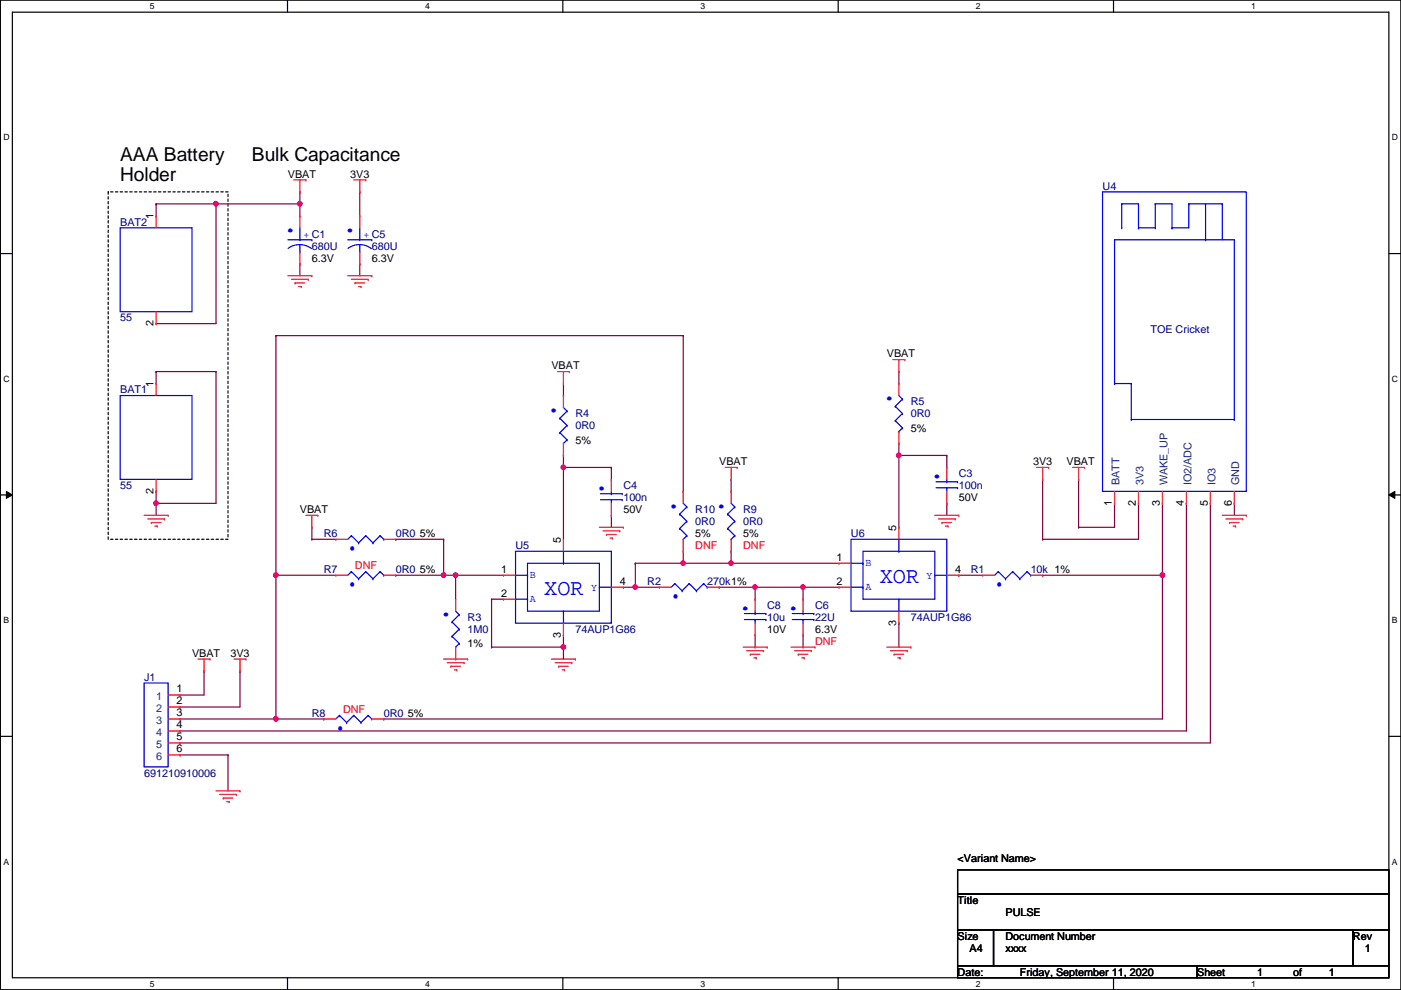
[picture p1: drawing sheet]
<svg xmlns="http://www.w3.org/2000/svg" width="297mm" height="210mm" viewBox="0 0 297 210" stroke-linecap="round" stroke-linejoin="round" font-family="sans-serif">
<path d="M.1 0h296.9v209.8h-296.9zM2.6 2.6h291.9v204.7h-291.9z" fill="none" stroke="#000" stroke-width=".25"/>
<g fill="#fff">
<path d="M31.8 .3h1v2h-1z"/>
<path d="M31.8 207.6h1v1.9h-1z"/>
</g>
<path d="M61 0v2.6M61 207.3v2.5" fill="none" stroke="#000" stroke-width=".25"/>
<g fill="#fff">
<path d="M90.1 .3h1v2h-1z"/>
<path d="M90.1 207.6h1v1.9h-1z"/>
</g>
<path d="M119.3 0v2.6M119.3 207.3v2.5" fill="none" stroke="#000" stroke-width=".25"/>
<g fill="#fff">
<path d="M148.5 .3h1v2h-1z"/>
<path d="M148.5 207.6h1v1.9h-1z"/>
</g>
<path d="M177.7 0v2.6M177.7 207.3v2.5" fill="none" stroke="#000" stroke-width=".25"/>
<g fill="#fff">
<path d="M206.9 .3h1v2h-1z"/>
<path d="M206.9 207.6h1v1.9h-1z"/>
</g>
<path d="M236.1 0v2.6M236.1 207.3v2.5" fill="none" stroke="#000" stroke-width=".25"/>
<g fill="#fff">
<path d="M265.3 .3h.9v2h-.9z"/>
<path d="M265.3 207.6h.9v1.9h-.9z"/>
<path d="M.7 28.2h1.3v1.9h-1.3z"/>
<path d="M295.1 28.2h1.3v1.9h-1.3z"/>
<path d="M.7 79.3h1.3v2h-1.3z"/>
<path d="M295.1 79.3h1.3v2h-1.3z"/>
</g>
<path d="M.1 53.8h2.5M294.5 53.8h2.5" fill="none" stroke="#000" stroke-width=".25"/>
<g fill="#fff">
<path d="M.7 130.5h1.2v2h-1.2z"/>
<path d="M295.1 130.5h1.2v2h-1.2z"/>
</g>
<path d="M.1 104.9h2.5M294.5 104.9h2.5" fill="none" stroke="#000" stroke-width=".25"/>
<path d="M1.4 104.2l1.2 .7-1.2 .8zM294.5 104.9l1.2-.7v1.5z" fill="#000"/>
<path d="M1.4 104.2l1.2 .7-1.2 .8zM294.5 104.9l1.2-.7v1.5z" fill="none" stroke="#000" stroke-width=".21"/>
<g fill="#fff">
<path d="M.7 181.7h1.2v2h-1.2z"/>
<path d="M295.1 181.7h1.2v2h-1.2z"/>
</g>
<path d="M.1 156.1h2.5M294.5 156.1h2.5" fill="none" stroke="#000" stroke-width=".25"/>
<path d="M22.9 40.7h25.4v73.6h-25.4z" fill="none" stroke="#000" stroke-width=".25" stroke-dasharray=".5 .5"/>
<path d="M228.7 101.6h.1M228.7 111.8h.1M228.7 101.6v10.2M236.3 106.7h.1M236.3 106.7v5.1h-7.6M152.5 124.5h.1M152.5 124.5h7.6M160.1 124.5h.1M160.1 124.5v2.5M203.3 122h.1M203.3 122h5.1" fill="none" stroke="#800040" stroke-width=".25"/>
<circle cx="160.1" cy="124.5" r=".49" fill="#f0f"/>
<circle cx="160.1" cy="124.5" r=".49" fill="none" stroke="#f0f" stroke-width=".25"/>
<path d="M134.7 119.4h.1M134.7 119.4v5.1h-2.5M132.2 124.5h.1M170.3 124.5h.1M170.3 124.5h7.6" fill="none" stroke="#800040" stroke-width=".25"/>
<circle cx="134.7" cy="124.5" r=".49" fill="#f0f"/>
<circle cx="134.7" cy="124.5" r=".49" fill="none" stroke="#f0f" stroke-width=".25"/>
<path d="M155 119.4h.1M155 119.4h22.9" fill="none" stroke="#800040" stroke-width=".25"/>
<circle cx="155" cy="119.4" r=".49" fill="#f0f"/>
<circle cx="155" cy="119.4" r=".49" fill="none" stroke="#f0f" stroke-width=".25"/>
<path d="M119.5 137.2h.1M119.5 137.2v2.5M134.7 124.5h.1M134.7 124.5h5.1M190.6 132.1h.1M190.6 132.1v5.1" fill="none" stroke="#800040" stroke-width=".25"/>
<circle cx="119.4" cy="137.2" r=".49" fill="#f0f"/>
<circle cx="119.4" cy="137.2" r=".49" fill="none" stroke="#f0f" stroke-width=".25"/>
<g fill="none" stroke="#800040" stroke-width=".25">
<path d="M63.6 40.7h.1M63.6 55.9h.1M63.6 43.2h.1M63.6 40.7v5.1M63.6 55.9v2.6M129.6 99.1h.1M129.6 99.1v2.5M33.1 106.7h.1M33.1 106.7v2.6M129.6 109.3h.1M129.6 109.3v2.5M200.7 106.7h.1"/>
<path d="M200.7 106.7v2.6M104.2 137.2h.1M104.2 127h.1M104.2 137.2h15.3M104.2 127v10.2M104.2 127h2.6"/>
</g>
<circle cx="63.6" cy="43.2" r=".49" fill="#f0f"/>
<circle cx="63.6" cy="43.2" r=".49" fill="none" stroke="#f0f" stroke-width=".25"/>
<path d="M96.6 122h.1M96.6 122v5" fill="none" stroke="#800040" stroke-width=".25"/>
<circle cx="96.6" cy="121.9" r=".49" fill="#f0f"/>
<circle cx="96.6" cy="121.9" r=".49" fill="none" stroke="#f0f" stroke-width=".25"/>
<path d="M76.3 55.9h.1M76.3 40.7h.1M76.3 40.7v5.1M76.3 55.9v2.6M119.5 134.7h.1M119.5 134.7v2.5M246.5 122h.1M246.5 122v30.4" fill="none" stroke="#800040" stroke-width=".25"/>
<circle cx="246.4" cy="121.9" r=".49" fill="#f0f"/>
<circle cx="246.4" cy="121.9" r=".49" fill="none" stroke="#f0f" stroke-width=".25"/>
<path d="M33.1 106.7h.1M33.1 106.7h12.7M251.5 106.7h.1M251.5 106.7v48.3M256.6 106.7h.1M256.6 106.7v50.8M48.3 160.1h.1M48.3 160.1v7.6" fill="none" stroke="#800040" stroke-width=".25"/>
<circle cx="33.1" cy="106.7" r=".49" fill="#f0f"/>
<circle cx="33.1" cy="106.7" r=".49" fill="none" stroke="#f0f" stroke-width=".25"/>
<path d="M33.1 43.2h.1M33.1 43.2v2.6M45.8 43.2h.1M45.8 43.2v25.4h-12.7M33.1 78.8h.1M33.1 68.6h.1M33.1 78.8h12.7M33.1 78.8v2.5M45.8 78.8h.1M45.8 78.8v27.9M33.1 104.2h.1M33.1 104.2v2.5" fill="none" stroke="#800040" stroke-width=".25"/>
<circle cx="45.8" cy="43.2" r=".49" fill="#f0f"/>
<circle cx="45.8" cy="43.2" r=".49" fill="none" stroke="#f0f" stroke-width=".25"/>
<path d="M33.1 43.2h.1M33.1 43.2h12.7M190.6 78.8h.1M190.6 78.8v2.5M190.6 96.6h.1M190.6 96.6v15.2M241.4 106.7h.1M241.4 106.7v7.6" fill="none" stroke="#800040" stroke-width=".25"/>
<circle cx="190.6" cy="96.5" r=".49" fill="#f0f"/>
<circle cx="190.6" cy="96.5" r=".49" fill="none" stroke="#f0f" stroke-width=".25"/>
<path d="M119.5 99.1h.1M119.5 99.1v15.2" fill="none" stroke="#800040" stroke-width=".25"/>
<circle cx="119.4" cy="99.1" r=".49" fill="#f0f"/>
<circle cx="119.4" cy="99.1" r=".49" fill="none" stroke="#f0f" stroke-width=".25"/>
<g fill="none" stroke="#800040" stroke-width=".25">
<path d="M45.8 43.2h.1M45.8 43.2h17.8M119.5 96.6h.1M119.5 96.6v2.5h10.1M129.6 99.1h.1M190.6 96.6h.1M190.6 96.6h10.1M200.7 96.6h.1M200.7 96.6v2.5M221.1 114.3h.1M221.1 101.6h.1M221.1 114.3h20.3"/>
<path d="M221.1 101.6v12.7M94.1 122h.1M94.1 122h12.7M96.6 122h.1"/>
</g>
<circle cx="94" cy="121.9" r=".49" fill="#f0f"/>
<circle cx="94" cy="121.9" r=".49" fill="none" stroke="#f0f" stroke-width=".25"/>
<path d="M58.5 122h.1M58.5 122v30.4h-20.3M38.2 152.4h.1" fill="none" stroke="#800040" stroke-width=".25"/>
<circle cx="58.5" cy="152.4" r=".49" fill="#f0f"/>
<circle cx="58.5" cy="152.4" r=".49" fill="none" stroke="#f0f" stroke-width=".25"/>
<g fill="none" stroke="#800040" stroke-width=".25">
<path d="M190.6 94h.1M190.6 94v2.6M66.1 114.3h.1M66.1 111.8h.1M66.1 114.3h5.1M66.1 111.8v2.5M83.9 114.3h.1M83.9 114.3h10.2M94.1 114.3h.1M94.1 114.3v7.7h-10.2M246.5 106.7h.1M246.5 106.7v15.3h-25.4"/>
<path d="M261.7 106.7h.1M261.7 106.7v2.6M58.5 122h.1M58.5 122h12.7M83.9 122h.1M160.1 137.2h.1M160.1 134.7v2.5M170.3 137.2h.1M170.3 124.5h.1M170.3 124.5v2.5M170.3 134.7v2.5M221.1 122h.1"/>
<path d="M38.2 155h.1M38.2 157.5h.1M38.2 147.4h.1M38.2 149.9h.1M38.2 155h213.3M38.2 157.5h218.4M43.3 142.3h.1M43.3 142.3v5.1h-5.1M50.9 142.3h.1M50.9 142.3v7.6h-12.7M58.5 152.4h10.2M68.7 152.4h.1"/>
<path d="M81.4 152.4h.1M81.4 152.4h165.1M38.2 160.1h.1M38.2 160.1h10.1"/>
</g>
<circle cx="170.2" cy="124.5" r=".49" fill="#f0f"/>
<circle cx="170.2" cy="124.5" r=".49" fill="none" stroke="#f0f" stroke-width=".25"/>
<path d="M144.9 119.4h.1M155 116.9h.1M155 116.9v2.5h-10.1M160.1 124.5h.1M160.1 124.5h10.2" fill="none" stroke="#800040" stroke-width=".25"/>
<circle cx="144.8" cy="119.4" r=".49" fill="#f0f"/>
<circle cx="144.8" cy="119.4" r=".49" fill="none" stroke="#f0f" stroke-width=".25"/>
<path d="M58.5 71.2h.1M58.5 71.2v50.8M119.5 83.9h.1M119.5 81.3v2.6M134.7 119.4h.1M134.7 119.4h10.2M144.9 119.4h.1M144.9 116.9v2.5M155 101.6h.1M155 101.6v2.6" fill="none" stroke="#800040" stroke-width=".25"/>
<circle cx="58.5" cy="121.9" r=".49" fill="#f0f"/>
<circle cx="58.5" cy="121.9" r=".49" fill="none" stroke="#f0f" stroke-width=".25"/>
<path d="M58.5 71.2h86.4M144.9 71.2h.1M144.9 71.2v33M144.9 104.2h.1" fill="none" stroke="#800040" stroke-width=".25"/>
<g fill="none" stroke="#f00" stroke-width=".25">
<path d="M62.3 38.1h2.6M63.6 38.1v2.6M64.9 38.1h.1M75 38.1h2.6M76.3 38.1v2.6M77.6 38.1h.1M33.1 45.8h.1M33.1 45.8v2.5M61 58.5h5.1M61.8 59.2h3.6M62.6 60h.1M62.6 60h2"/>
<path d="M63.6 40.7h.1M63.6 45.8h.1M63.6 55.9h.1M63.6 45.8v2.5M63.6 53.4v2.5M65.4 59.2h.1M66.1 58.5h.1M73.7 58.5h5.1M74.5 59.2h3.6M75.3 60h.1M75.3 60h2M76.3 40.7h.1"/>
<path d="M76.3 45.8h.1M76.3 55.9h.1M76.3 45.8v2.5M76.3 53.4v2.5M78.1 59.2h.1M78.8 58.5h.1M33.1 68.6h.1M33.1 66.1v2.5M63.3 60.7h.5M63.8 60.7h.1M76 60.7h.5M76.5 60.7h.1"/>
<path d="M118.2 78.8h2.5M119.5 78.8v2.5M120.7 78.8h.1M189.3 76.2h2.6M190.6 78.8h.1M190.6 76.2v2.6M191.9 76.2h.1M33.1 81.3h.1M33.1 81.3v2.6M119.5 81.3h.1M119.5 83.9h.1M119.5 96.6h.1"/>
<path d="M119.5 83.9v2.5M119.5 94v2.6M153.8 99.1h2.5M155 99.1v2.5M156.3 99.1h.1M190.6 81.3h.1M190.6 94h.1M190.6 81.3v2.6M190.6 91.5v2.5M200.7 99.1h.1M200.7 99.1v2.5M219.8 99.1h2.5"/>
<path d="M221.1 99.1v2.5M222.3 99.1h.1M227.4 99.1h2.6M228.7 99.1v2.5M230 99.1h.1M30.6 109.3h5M31.3 110h3.6M32.1 110.8h.1M32.1 110.8h2M32.8 111.5h.6M33.1 104.2h.1M33.1 101.6v2.6"/>
<path d="M33.4 111.5h.1M34.9 110h.1M35.6 109.3h.1M64.9 109.3h2.5M66.1 111.8h.1M66.1 109.3v2.5M67.4 109.3h.1M71.2 114.3h.1M71.2 114.3h2.5M81.4 114.3h2.5M83.9 114.3h.1M119.5 114.3h.1"/>
<path d="M119.5 114.3v2.6M127.1 111.8h5.1M127.8 112.6h3.6M128.6 113.3h.1M128.6 113.3h2M129.4 114.1h.5M129.6 101.6h.1M129.6 109.3h.1M129.6 101.6v2.6M129.6 106.7v2.6M129.9 114.1h.1M131.4 112.6h.1"/>
<path d="M132.2 111.8h.1M144.9 104.2h.1M144.9 116.9h.1M144.9 104.2v2.5M144.9 114.3v2.6M155 101.6h.1M155 104.2h.1M155 116.9h.1M155 104.2v2.5M155 114.3v2.6M177.9 119.4h.1M177.9 119.4h2.5"/>
<path d="M190.6 111.8h.1M190.6 111.8v2.5M198.2 109.3h5.1M199 110h3.5M199.7 110.8h.1M199.7 110.8h2.1M200.5 111.5h.5M200.7 106.7h.1M200.7 104.2v2.5M201 111.5h.1M202.5 110h.1M203.3 109.3h.1"/>
<path d="M221.1 101.6h.1M228.7 101.6h.1M236.3 106.7h.1M236.3 104.2v2.5M241.4 106.7h.1M241.4 104.2v2.5M246.5 106.7h.1M246.5 104.2v2.5M251.5 106.7h.1M251.5 104.2v2.5M256.6 106.7h.1M256.6 104.2v2.5"/>
<path d="M259.2 109.3h5M259.9 110h3.6M260.7 110.8h.1M260.7 110.8h2M261.4 111.5h.6M261.7 106.7h.1M261.7 104.2v2.5M262 111.5h.1M263.5 110h.1M264.2 109.3h.1M42 139.7h2.5M43.3 139.7v2.6"/>
<path d="M44.5 139.7h.1M49.6 139.7h2.6M50.9 139.7v2.6M52.2 139.7h.1M71.2 122h.1M71.2 122h2.5M81.4 122h2.5M83.9 122h.1M94.1 139.7h5M96.6 127h.1M96.6 139.7h.1M96.6 127v2.6"/>
<path d="M96.6 137.2v2.5M99.1 139.7h.1M106.8 122h.1M106.8 127h.1M106.8 122h2.5M106.8 127h2.5M116.9 139.7h5.1M119.5 134.7h.1M119.5 132.1v2.6M122 139.7h.1M129.6 124.5h2.6M132.2 124.5h.1"/>
<path d="M139.8 124.5h.1M139.8 124.5h2.5M149.9 124.5h2.6M152.5 124.5h.1M157.6 137.2h5M158.3 138h3.6M159.1 138.7h.1M159.1 138.7h2M159.8 139.5h.6M160.1 127h.1M160.1 134.7h.1M160.1 127v2.6"/>
<path d="M160.1 132.1v2.6M160.4 139.5h.1M161.9 138h.1M162.6 137.2h.1M167.7 137.2h5.1M168.5 138h3.5M169.2 138.7h.1M169.2 138.7h2.1M170 139.5h.5M170.3 127h.1M170.3 134.7h.1M170.3 127v2.6"/>
<path d="M170.3 132.1v2.6M170.5 139.5h.1M172 138h.1M172.8 137.2h.1M177.9 124.5h.1M177.9 124.5h2.5M188 137.2h5.1M188.8 138h3.6M189.6 138.7h.1M189.6 138.7h2M190.3 139.5h.5M190.6 132.1h.1"/>
<path d="M190.6 129.6v2.5M190.8 139.5h.1M192.4 138h.1M193.1 137.2h.1M200.7 122h2.6M203.3 122h.1M208.4 122h.1M208.4 122h2.5M218.5 122h2.6M221.1 122h.1M35.6 152.4h2.6M35.6 147.4h2.6"/>
<path d="M35.6 149.9h2.6M35.6 155h2.6M35.6 157.5h2.6M38.2 147.4h.1M38.2 149.9h.1M38.2 152.4h.1M38.2 155h.1M38.2 157.5h.1M43.3 142.3h.1M50.9 142.3h.1M68.7 152.4h.1M68.7 152.4h2.5"/>
<path d="M78.8 152.4h2.6M81.4 152.4h.1M94.8 140.5h3.6M95.6 141.3h.1M95.6 141.3h2M96.3 142h.6M96.9 142h.1M98.4 140.5h.1M117.7 140.5h3.5M118.4 141.3h.1M118.4 141.3h2.1M119.2 142h.5"/>
<path d="M119.7 142h.1M121.2 140.5h.1M35.6 160.1h2.6M38.2 160.1h.1M45.8 167.7h5.1M46.6 168.4h3.5M47.3 169.2h.1M47.3 169.2h2.1M48.1 170h.5M48.6 170h.1M50.1 168.4h.1M50.9 167.7h.1"/>
</g>
<path d="M203 184.4h91.5v5.1h-91.5zM203 189.5h91.5v7.6h-91.5zM203 197.1h7.6v7.7h-7.6zM210.6 197.1h76.2v7.7h-76.2zM286.8 197.1h7.7v7.7h-7.7zM203 204.8h50.8v2.5h-50.8zM253.8 204.8h40.7v2.5h-40.7z" fill="none" stroke="#000" stroke-width=".25"/>
<g fill="none" stroke="#00f" stroke-width=".25">
<path d="M25.5 48.3h15.2v17.8h-15.2zM61 50.8h5.1M63.6 53.4h.1M63.6 50.8h.1M63.6 51.9l1 .1 1.4 .7M63.6 51.9l-1.6 .2-.9 .6M63.6 48.3v2.5M63.6 51.9v1.5M66.1 50.8h.1M73.7 50.8h5.1M76.3 53.4h.1M76.3 50.8h.1"/>
<path d="M76.3 51.9l1 .1 1.4 .7M76.3 51.9l-1.6 .2-.9 .6M76.3 48.3v2.5M76.3 51.9v1.5M78.8 50.8h.1M233.8 40.7h30.4v63.5h-30.4zM236.3 50.8h.1M236.3 50.8h25.4M236.3 50.8v30.5M237.8 43.2h.1M237.8 48.3h.1M237.8 43.2h3.6v5.1"/>
<path d="M237.8 43.2v5.1M241.4 48.3h.1M241.4 48.3h3.5M244.9 48.3h.1M244.9 43.2h.1M244.9 43.2h3.6v5.1M244.9 43.2v5.1M248.5 48.3h.1M252 43.2h.1M252 43.2h7.2M252 43.2v5.1h-3.5M255.6 50.8h.1"/>
<path d="M255.6 43.2v7.6M259.2 43.2h.1M259.2 43.2v7.6M261.7 50.8h.1M261.7 50.8v38.1M25.5 83.9h15.2v17.7h-15.2zM118.7 88.7h.1M118.7 91.7h.1M118.7 88.7l1.5 1.5M118.7 91.7l1.5 1.6M119.5 94h.1M119.5 86.4l.7 .8"/>
<path d="M120.2 87.2h.1M120.2 90.2h.1M120.2 93.3h.1M120.2 87.2l-1.5 1.5M120.2 90.2l-1.5 1.5M120.2 93.3l-.7 .7M189.8 86.1h.1M189.8 89.2h.1M189.8 86.1l1.5 1.6M189.8 89.2l1.5 1.5M190.6 91.5h.1M190.6 83.9l.7 .7"/>
<path d="M191.3 84.6h.1M191.3 87.7h.1M191.3 90.7h.1M191.3 84.6l-1.5 1.5M191.3 87.7l-1.5 1.5M191.3 90.7l-.7 .8M236.3 81.3h.1M236.3 81.3h3.6M239.9 88.9h.1M239.9 81.3h.1M239.9 88.9h21.8M239.9 81.3v7.6"/>
<path d="M261.7 88.9h.1M74.5 113.6h.1M74.5 113.6l-.8 .7M74.5 113.6l1.5 1.5M76 115.1h.1M77.6 113.6h.1M77.6 113.6l-1.6 1.5M77.6 113.6l1.5 1.5M79.1 115.1h.1M80.6 113.6h.1M80.6 113.6l.8 .7M80.6 113.6l-1.5 1.5"/>
<path d="M81.4 114.3h.1M109.3 116.9h20.3v15.2h-20.3zM111.8 119.4h15.3v10.2h-15.3zM119.5 119.4h.1M119.5 116.9v2.5M127.3 106h4.6M127.3 104.7h4.6M129.6 104.7h.1M129.6 106h.1M129.6 104.2v.5M129.6 106v.7M131.9 106h.1"/>
<path d="M131.9 104.7h.1M144.1 109h.1M144.1 112.1h.1M144.1 109l1.5 1.5M144.1 112.1l1.5 1.5M144.9 114.3h.1M144.9 106.7l.7 .8M145.6 107.5h.1M145.6 110.5h.1M145.6 113.6h.1M145.6 107.5l-1.5 1.5M145.6 110.5l-1.5 1.6"/>
<path d="M145.6 113.6l-.7 .7M154.3 109h.1M154.3 112.1h.1M154.3 109l1.5 1.5M154.3 112.1l1.5 1.5M155 114.3h.1M155 106.7l.8 .8M155.8 107.5h.1M155.8 110.5h.1M155.8 113.6h.1M155.8 107.5l-1.5 1.5M155.8 110.5l-1.5 1.6"/>
<path d="M155.8 113.6l-.8 .7M180.4 114.3h20.3v15.3h-20.3zM180.4 119.4h2.6M183 116.9h15.2v10.1h-15.2zM183 119.4h.1M190.6 116.9h.1M190.6 114.3v2.6M198.5 103.4h4.5M198.5 102.2h4.5M200.7 102.2h.1M200.7 103.4h.1M200.7 101.6v.6"/>
<path d="M200.7 103.4v.8M203 103.4h.1M203 102.2h.1M74.5 121.2h.1M74.5 121.2l-.8 .8M74.5 121.2l1.5 1.5M76 122.7h.1M77.6 121.2h.1M77.6 121.2l-1.6 1.5M77.6 121.2l1.5 1.5M79.1 122.7h.1M80.6 121.2h.1"/>
<path d="M80.6 121.2l-1.5 1.5M80.6 121.2l.8 .8M81.4 122h.1M95.8 131.9h.1M95.8 134.9h.1M95.8 131.9l1.6 1.5M95.8 134.9l1.6 1.5M96.6 137.2h.1M96.6 129.6l.8 .7M97.4 130.3h.1M97.4 133.4h.1M97.4 136.4h.1"/>
<path d="M97.4 130.3l-1.6 1.6M97.4 133.4l-1.6 1.5M97.4 136.4l-.8 .8M109.3 122h2.5M109.3 127h2.5M111.8 127h.1M111.8 122h.1M119.5 129.6h.1M119.5 129.6v2.5M127.1 124.5h.1M127.1 124.5h2.5M143.1 123.7h.1"/>
<path d="M143.1 123.7l-.8 .8M143.1 123.7l1.5 1.6M144.6 125.3h.1M146.1 123.7h.1M146.1 123.7l-1.5 1.6M146.1 123.7l1.6 1.6M147.7 125.3h.1M149.2 123.7h.1M149.2 123.7l-1.5 1.6M149.2 123.7l.7 .8M149.9 124.5h.1M157.8 131.4h4.6"/>
<path d="M157.8 130.1h4.6M160.1 130.1h.1M160.1 131.4h.1M160.1 129.6v.5M160.1 131.4v.7M162.4 131.4h.1M162.4 130.1h.1M168 131.4h4.5M168 130.1h4.5M170.3 130.1h.1M170.3 131.4h.1M170.3 129.6v.5"/>
<path d="M170.3 131.4v.7M172.5 131.4h.1M172.5 130.1h.1M180.4 124.5h2.6M183 124.5h.1M190.6 127h.1M190.6 127v2.6M198.2 122h.1M198.2 122h2.5M211.7 121.2h.1M211.7 121.2l-.8 .8M211.7 121.2l1.5 1.5"/>
<path d="M213.2 122.7h.1M214.7 121.2h.1M214.7 121.2l-1.5 1.5M214.7 121.2l1.5 1.5M216.2 122.7h.1M217.8 121.2h.1M217.8 121.2l-1.6 1.5M217.8 121.2l.7 .8M218.5 122h.1M30.6 144.8h5v17.8h-5zM72 151.7h.1M72 151.7l-.8 .7"/>
<path d="M72 151.7l1.5 1.5M73.5 153.2h.1M75 151.7h.1M75 151.7l-1.5 1.5M75 151.7l1.5 1.5M76.5 153.2h.1M78.1 151.7h.1M78.1 151.7l-1.6 1.5M78.1 151.7l.7 .7M78.8 152.4h.1"/>
</g>
<circle cx="160.1" cy="124.5" r=".49" fill="#f0f"/>
<circle cx="160.1" cy="124.5" r=".49" fill="none" stroke="#f0f" stroke-width=".25"/>
<circle cx="134.7" cy="124.5" r=".49" fill="#f0f"/>
<circle cx="134.7" cy="124.5" r=".49" fill="none" stroke="#f0f" stroke-width=".25"/>
<circle cx="155" cy="119.4" r=".49" fill="#f0f"/>
<circle cx="155" cy="119.4" r=".49" fill="none" stroke="#f0f" stroke-width=".25"/>
<circle cx="119.4" cy="137.2" r=".49" fill="#f0f"/>
<circle cx="119.4" cy="137.2" r=".49" fill="none" stroke="#f0f" stroke-width=".25"/>
<circle cx="63.6" cy="43.2" r=".49" fill="#f0f"/>
<circle cx="63.6" cy="43.2" r=".49" fill="none" stroke="#f0f" stroke-width=".25"/>
<circle cx="96.6" cy="121.9" r=".49" fill="#f0f"/>
<circle cx="96.6" cy="121.9" r=".49" fill="none" stroke="#f0f" stroke-width=".25"/>
<circle cx="246.4" cy="121.9" r=".49" fill="#f0f"/>
<circle cx="246.4" cy="121.9" r=".49" fill="none" stroke="#f0f" stroke-width=".25"/>
<circle cx="33.1" cy="106.7" r=".49" fill="#f0f"/>
<circle cx="33.1" cy="106.7" r=".49" fill="none" stroke="#f0f" stroke-width=".25"/>
<circle cx="45.8" cy="43.2" r=".49" fill="#f0f"/>
<circle cx="45.8" cy="43.2" r=".49" fill="none" stroke="#f0f" stroke-width=".25"/>
<circle cx="190.6" cy="96.5" r=".49" fill="#f0f"/>
<circle cx="190.6" cy="96.5" r=".49" fill="none" stroke="#f0f" stroke-width=".25"/>
<circle cx="119.4" cy="99.1" r=".49" fill="#f0f"/>
<circle cx="119.4" cy="99.1" r=".49" fill="none" stroke="#f0f" stroke-width=".25"/>
<circle cx="94" cy="121.9" r=".49" fill="#f0f"/>
<circle cx="94" cy="121.9" r=".49" fill="none" stroke="#f0f" stroke-width=".25"/>
<circle cx="58.5" cy="152.4" r=".49" fill="#f0f"/>
<circle cx="58.5" cy="152.4" r=".49" fill="none" stroke="#f0f" stroke-width=".25"/>
<circle cx="170.2" cy="124.5" r=".49" fill="#f0f"/>
<circle cx="170.2" cy="124.5" r=".49" fill="none" stroke="#f0f" stroke-width=".25"/>
<circle cx="144.8" cy="119.4" r=".49" fill="#f0f"/>
<circle cx="144.8" cy="119.4" r=".49" fill="none" stroke="#f0f" stroke-width=".25"/>
<circle cx="58.5" cy="121.9" r=".49" fill="#f0f"/>
<circle cx="58.5" cy="121.9" r=".49" fill="none" stroke="#f0f" stroke-width=".25"/>
<g font-size="6.9" fill="#00f">
<text x="59.5" y="49.2">.</text>
<text x="72.2" y="49.2">.</text>
<text x="115.4" y="87.3">.</text>
<text x="186.5" y="84.8">.</text>
<text x="196.7" y="101.3">.</text>
<text x="125.6" y="103.8">.</text>
<text x="140.8" y="107.7">.</text>
<text x="151" y="107.7">.</text>
<text x="75" y="126" transform="rotate(-90 75 126)">. .</text>
<text x="92.5" y="130.5">.</text>
<text x="143.6" y="128.6" transform="rotate(-90 143.6 128.6)">.</text>
<text x="156" y="129.2">.</text>
<text x="166.2" y="129.2">.</text>
<text x="212.2" y="126" transform="rotate(-90 212.2 126)">.</text>
<text x="72.5" y="156.5" transform="rotate(-90 72.5 156.5)">.</text>
</g>
<g font-size="4.8" fill="#00f">
<text x="186.5" y="123.5">XOR</text>
<text x="115.4" y="126.1">XOR</text>
</g>
<g font-size="4.1">
<text x="25.5" y="34.2">AAA Battery</text>
<text x="53.4" y="34.2">Bulk Capacitance</text>
<text x="25.5" y="38.4">Holder</text>
</g>
<g font-size="2.3">
<text x="61" y="37.7">VBAT</text>
<text x="74.2" y="37.7">3V3</text>
<text x="32.6" y="46.5" transform="rotate(-90 32.6 46.5)">1</text>
<text x="66.1" y="55.5">6.3V</text>
<text x="78.8" y="55.5">6.3V</text>
<text x="32.6" y="69.1" transform="rotate(-90 32.6 69.1)">2</text>
<text x="188" y="75.8">VBAT</text>
<text x="32.6" y="82.1" transform="rotate(-90 32.6 82.1)">1</text>
<text x="116.9" y="78.3">VBAT</text>
<text x="122" y="94.1">5%</text>
<text x="193.1" y="91.5">5%</text>
<text x="152.5" y="98.6">VBAT</text>
<text x="219" y="98.6">3V3</text>
<text x="226.1" y="98.6">VBAT</text>
<text x="32.6" y="104.7" transform="rotate(-90 32.6 104.7)">2</text>
<text x="203.3" y="106.3">50V</text>
<text x="235.8" y="107.2" transform="rotate(-90 235.8 107.2)">1</text>
<text x="240.8" y="107.2" transform="rotate(-90 240.8 107.2)">2</text>
<text x="245.9" y="107.2" transform="rotate(-90 245.9 107.2)">3</text>
<text x="251" y="107.2" transform="rotate(-90 251 107.2)">4</text>
<text x="256.1" y="107.2" transform="rotate(-90 256.1 107.2)">5</text>
<text x="261.2" y="107.2" transform="rotate(-90 261.2 107.2)">6</text>
<text x="63.6" y="108.8">VBAT</text>
<text x="89" y="113.9">5%</text>
<text x="132.2" y="108.8">50V</text>
<text x="147.4" y="113.9">5%</text>
<text x="157.6" y="113.9">5%</text>
<text x="190" y="112.6" transform="rotate(-90 190 112.6)">5</text>
<text x="118.9" y="115.1" transform="rotate(-90 118.9 115.1)">5</text>
<text x="177.4" y="118.9">1</text>
<text x="89" y="121.5">5%</text>
<text x="106.3" y="121.4">1</text>
<text x="131.4" y="124">4</text>
<text x="177.4" y="124">2</text>
<text x="202.5" y="121.4">4</text>
<text x="106.3" y="126.5">2</text>
<text x="99.1" y="137.2">1%</text>
<text x="118.9" y="135.2" transform="rotate(-90 118.9 135.2)">3</text>
<text x="162.6" y="134.2">10V</text>
<text x="172.8" y="134.2">6.3V</text>
<text x="190" y="132.6" transform="rotate(-90 190 132.6)">3</text>
<text x="40.7" y="139.3">VBAT</text>
<text x="48.8" y="139.3">3V3</text>
<text x="37.4" y="146.8">1</text>
<text x="37.4" y="149.4">2</text>
<text x="37.4" y="151.9">3</text>
<text x="37.4" y="154.4">4</text>
<text x="86.4" y="152">5%</text>
<text x="37.4" y="157">5</text>
<text x="37.4" y="159.5">6</text>
<text x="203" y="182.7">&lt;Variant Name&gt;</text>
<text x="203" y="191.6">Title</text>
<text x="213.2" y="194.1">PULSE</text>
<text x="203" y="199.2">Size</text>
<text x="205.6" y="201.8">A4</text>
<text x="213.2" y="199.2">Document Number</text>
<text x="213.2" y="201.8">xxxx</text>
<text x="286.8" y="199.2">Rev</text>
<text x="289.4" y="201.8">1</text>
<text x="203" y="206.8">Date:</text>
<text x="216.2" y="206.8">Friday, September 11, 2020</text>
<text x="253.8" y="206.8">Sheet</text>
<text x="266.5" y="206.8">1</text>
<text x="274.1" y="206.8">of</text>
<text x="281.8" y="206.8">1</text>
</g>
<g font-size="2.3" fill="#000080">
<text x="233.8" y="40.2">U4</text>
<text x="25.5" y="47.8">BAT2</text>
<text x="66.1" y="52.9">680U</text>
<text x="78.8" y="52.9">680U</text>
<text x="25.5" y="68.2">55</text>
<text x="243.9" y="70.7">TOE Cricket</text>
<text x="25.5" y="83.4">BAT1</text>
<text x="122" y="88.5">R4</text>
<text x="193.1" y="85.9">R5</text>
<text x="193.1" y="88.5">0R0</text>
<text x="122" y="91">0R0</text>
<text x="203.3" y="101.2">C3</text>
<text x="25.5" y="103.7">55</text>
<text x="132.2" y="103.7">C4</text>
<text x="132.2" y="106.3">100n</text>
<text x="203.3" y="103.7">100n</text>
<text x="68.7" y="113.9">R6</text>
<text x="83.9" y="113.9">0R0</text>
<text x="147.4" y="108.8">R10</text>
<text x="147.4" y="111.3">0R0</text>
<text x="157.6" y="108.8">R9</text>
<text x="157.6" y="111.3">0R0</text>
<text x="180.4" y="113.9">U6</text>
<text x="109.3" y="116.4">U5</text>
<text x="68.7" y="121.5">R7</text>
<text x="83.9" y="121.5">0R0</text>
<text x="137.2" y="124">R2</text>
<text x="149.9" y="124">270k1%</text>
<text x="205.8" y="121.5">R1</text>
<text x="218.5" y="121.5">10k 1%</text>
<text x="99.1" y="131.7">R3</text>
<text x="162.6" y="129.1">C8</text>
<text x="162.6" y="131.7">10u</text>
<text x="172.8" y="129.1">C6</text>
<text x="172.8" y="131.7">22U</text>
<text x="193.1" y="131.7">74AUP1G86</text>
<text x="99.1" y="134.2">1M0</text>
<text x="122" y="134.2">74AUP1G86</text>
<text x="30.6" y="144.4">J1</text>
<text x="66.1" y="152">R8</text>
<text x="81.4" y="152">0R0</text>
<text x="30.6" y="164.7">691210910006</text>
</g>
<g font-size="2.3" fill="#00f">
<text x="64.3" y="50.4">+ C1</text>
<text x="77" y="50.4">+ C5</text>
<text x="112.3" y="122.6">B</text>
<text x="125.3" y="125.3">Y</text>
<text x="183.5" y="125.1">A</text>
<text x="183.5" y="120">B</text>
<text x="196.4" y="122.8">Y</text>
<text x="112.3" y="127.6">A</text>
</g>
<g font-size="2.3" fill="#004080">
<text x="237.4" y="102.9" transform="rotate(-90 237.4 102.9)">BATT</text>
<text x="242.4" y="102.9" transform="rotate(-90 242.4 102.9)">3V3</text>
<text x="247.5" y="102.9" transform="rotate(-90 247.5 102.9)">WAKE_UP</text>
<text x="252.6" y="102.9" transform="rotate(-90 252.6 102.9)">IO2/ADC</text>
<text x="257.7" y="102.9" transform="rotate(-90 257.7 102.9)">IO3</text>
<text x="262.8" y="102.9" transform="rotate(-90 262.8 102.9)">GND</text>
<text x="33.1" y="148.4">1</text>
<text x="33.1" y="151">2</text>
<text x="33.1" y="153.5">3</text>
<text x="33.1" y="156">4</text>
<text x="33.1" y="158.6">5</text>
<text x="33.1" y="161.1">6</text>
</g>
<g font-size="2.3" fill="#f00">
<text x="147.4" y="116.4">DNF</text>
<text x="157.6" y="116.4">DNF</text>
<text x="75.3" y="120.7">DNF</text>
<text x="172.8" y="136.7">DNF</text>
<text x="72.7" y="151.2">DNF</text>
</g>
<g font-size="1.8">
<text x="31.8" y="1.9">5</text>
<text x="90.1" y="1.9">4</text>
<text x="148.5" y="1.9">3</text>
<text x="206.9" y="1.9">2</text>
<text x="265.3" y="1.9">1</text>
<text x=".7" y="29.8">D</text>
<text x="295.1" y="29.8">D</text>
<text x=".7" y="80.9">C</text>
<text x="295.1" y="80.9">C</text>
<text x=".7" y="132.1">B</text>
<text x="295.1" y="132.1">B</text>
<text x=".7" y="183.3">A</text>
<text x="295.1" y="183.3">A</text>
<text x="31.8" y="209.2">5</text>
<text x="90.1" y="209.2">4</text>
<text x="148.5" y="209.2">3</text>
<text x="206.9" y="209.2">2</text>
<text x="265.3" y="209.2">1</text>
</g>
</svg>
